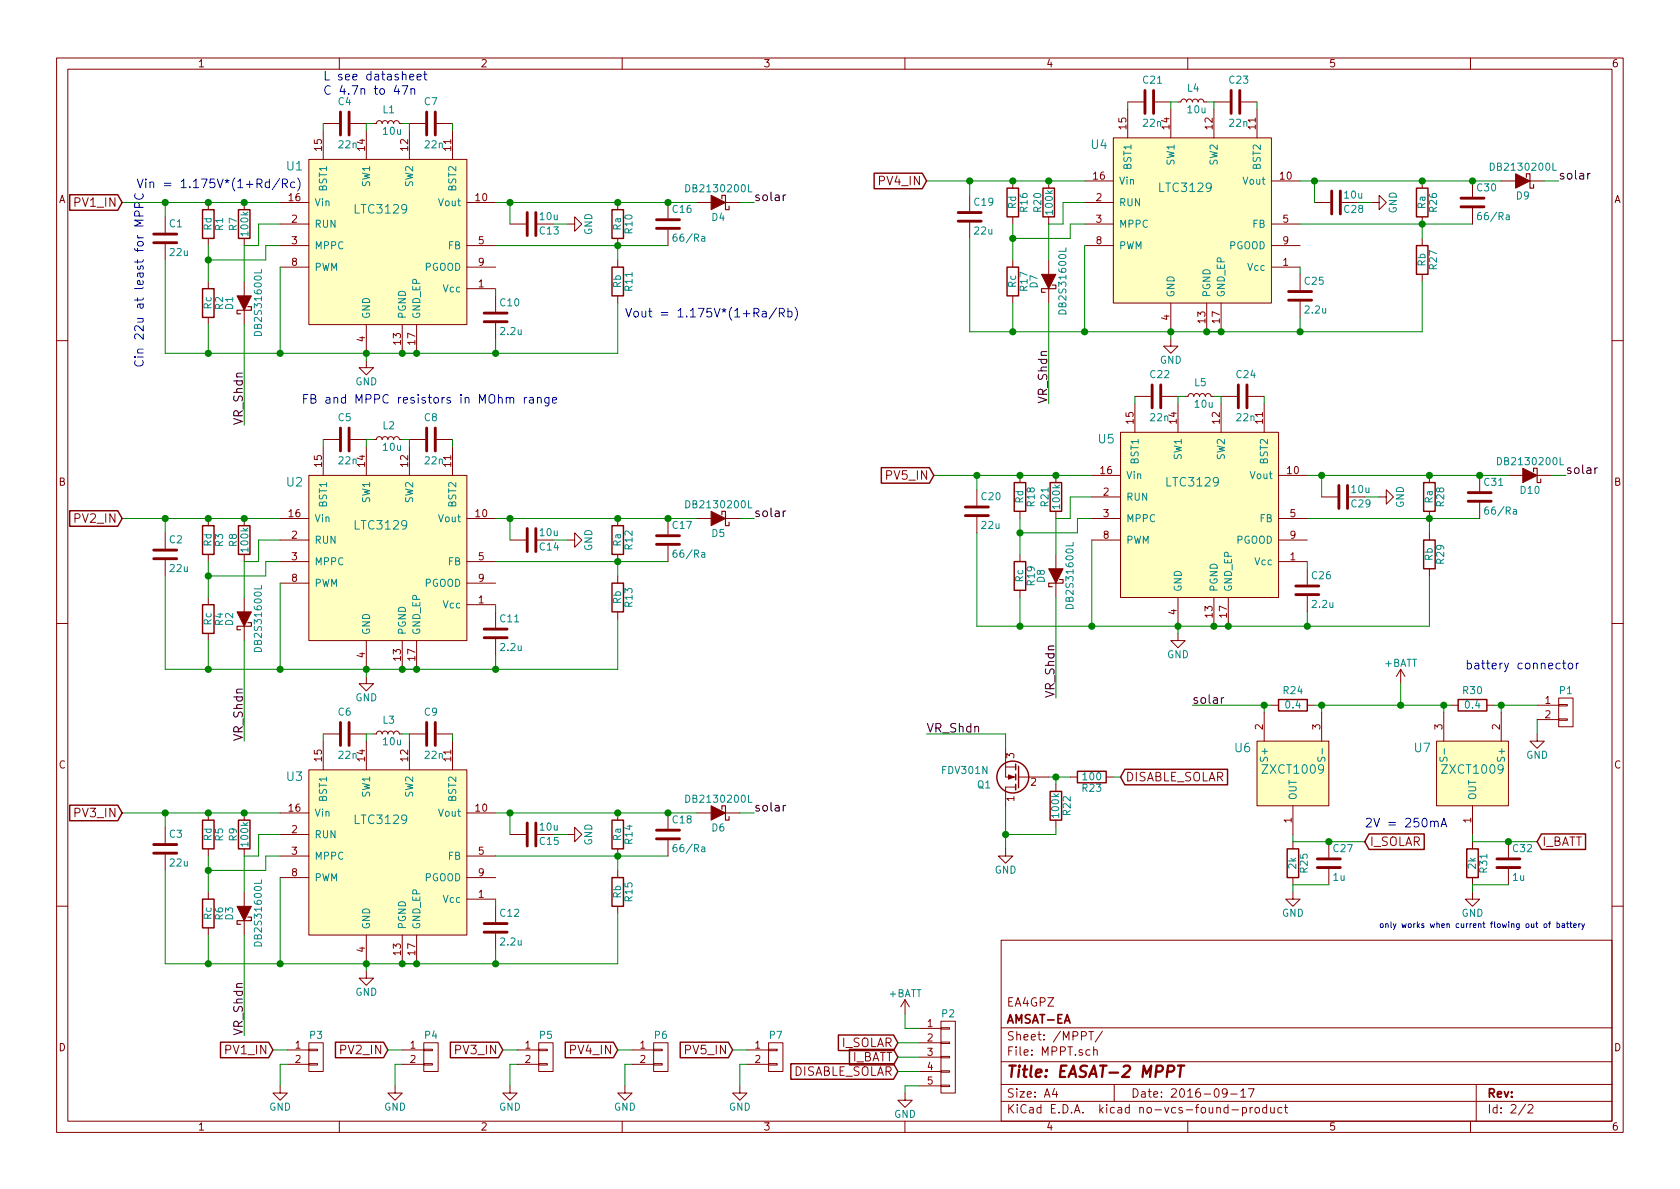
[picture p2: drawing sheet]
<svg xmlns="http://www.w3.org/2000/svg" width="297mm" height="210mm" viewBox="0 0 297 210" stroke-linecap="round" stroke-linejoin="round" font-family="sans-serif">
<g fill="none" stroke="#840000" stroke-width=".18">
<path d="M10 10.3h277v189.9h-277zM12 12.2h273v186.1h-273zM60 10.3v1.9M110 10.3v1.9M160 10.3v1.9M199.4 19.3v5.1M199.4 18h2.8M204.2 18h2.8M207 19.3v5.1M208.3 18h.5l.1-.3 .3-.2 .4 .1 .2 .4 .1-.3 .3-.2 .4 .1 .2 .4 .1-.3 .3-.2 .5 .1 .1 .4 .2-.3 .2-.2 .5 .1 .2 .4h.5M210 10.3v1.9M214.6 19.3v5.1"/>
<path d="M214.6 18h2.8M219.5 18h2.7M222.2 19.3v5.1M260 10.3v1.9M29.2 38.3v2.8M36.8 35.8v1.3M43.2 35.8v1.3M49.5 39.6h5.1M49.5 35.8h5.1M54.6 28.2h27.9v29.2h-27.9zM57.1 23.1v5.1M57.1 21.8h2.8"/>
<path d="M62 21.8h2.8M64.8 23.1v5.1M66 21.8h.5l.2-.3 .3-.2 .4 .2 .2 .3 .1-.3 .3-.2 .4 .2 .2 .3 .1-.3 .3-.2 .4 .2 .2 .3 .1-.3 .3-.2 .4 .2 .2 .3h.5M72.4 23.1v5.1M72.4 21.8h2.8M77.2 21.8h2.8M80 23.1v5.1M82.5 35.8h5.1M90.2 39.6h2.8M100.3 39.6h1.3v-1.3l1.3 1.3-1.3 1.3v-1.3M109.2 35.8v1.3M118.1 35.8v2.8"/>
<path d="M123.2 35.8h2.5M128.3 35.8h2.5M171.4 34.5v2.8M171.4 39.4v2.8M179.1 32v1.3M179.1 38.3v1.3M185.4 32v1.3M185.4 38.3v1.3M191.8 39.6h5M191.8 35.8h5M191.8 32h5M196.8 24.4h28v29.2h-28z"/>
<path d="M224.8 39.6h5.1M224.8 32h5.1M232.4 35.8h2.8M242.6 35.8h1.2v-1.3l1.3 1.3-1.3 1.3v-1.3M251.5 32v1.3M251.5 38.3v1.3M260.3 32v2.8M260.3 36.8v2.8M265.4 32h2.6M270.5 32h2.5M29.2 43.2v2.8M36.8 42.2v1.2"/>
<path d="M36.8 49.8v1.2M36.8 56.1v1.3M43.2 42.2v1.2M43.2 49.8v2.5M43.2 54.9v2.5M49.5 43.4h5.1M49.5 47.2h5.1M64.8 57.4v5.1M71.1 57.4v5.1M73.7 57.4v5.1M81.3 53.6h.1M82.5 51h5.1"/>
<path d="M82.5 43.4h5.1M82.5 47.2h5.1M87.6 52.3v2.8M87.6 57.1v2.8M109.2 42.2v1.2M109.2 46v1.2M109.2 52.3v1.3M118.1 40.6v2.8M179.1 46v1.2M179.1 52.3v1.3M185.4 46v2.5M185.4 51v2.6"/>
<path d="M191.8 43.4h5M207 59.9v1.3h1.3l-1.3 1.3-1.3-1.3h1.3M207 53.6v5.1M213.4 53.6v5.1M215.9 53.6v5.1M223.5 49.8h.1M224.8 43.4h5.1M224.8 47.2h5.1M229.9 48.5v2.8M229.9 53.3v2.8M251.5 42.2v1.2M251.5 48.5v1.3"/>
<path d="M10 60.2h2M57.1 79v5.1M57.1 77.7h2.8M62 77.7h2.8M64.8 63.7v1.3h1.2l-1.2 1.3-1.3-1.3h1.3M64.8 79v5.1M66 77.7h.5l.2-.3 .3-.2 .4 .1 .2 .4 .1-.3 .3-.2 .4 .1 .2 .4 .1-.3 .3-.2 .4 .1 .2 .4 .1-.3 .3-.2 .4 .1 .2 .4h.5M72.4 79v5.1M72.4 77.7h2.8M77.2 77.7h2.8M80 79v5.1M198.1 76.4h28v29.3h-28z"/>
<path d="M200.7 71.4v5M200.7 70.1h2.8M205.5 70.1h2.8M208.3 71.4v5M209.5 70.1h.6l.1-.3 .3-.2 .4 .1 .2 .4 .1-.3 .3-.2 .4 .1 .2 .4 .1-.3 .3-.2 .4 .1 .2 .4 .1-.3 .3-.2 .4 .1 .2 .4h.5M215.9 71.4v5M215.9 70.1h2.8M220.7 70.1h2.8M223.5 71.4v5M285 60.2h2M29.2 94.2v2.8M29.2 99.1v2.7"/>
<path d="M36.8 91.7v1.3M36.8 98v1.3M43.2 91.7v1.3M43.2 98v1.3M49.5 95.5h5.1M49.5 99.3h5.1M49.5 91.7h5.1M54.6 84.1h27.9v29.2h-27.9zM82.5 99.3h5.1M82.5 91.7h5.1M90.2 95.5h2.8M100.3 95.5h1.3v-1.3l1.3 1.3-1.3 1.3v-1.3"/>
<path d="M109.2 91.7v1.3M109.2 98v1.3M118.1 91.7v2.8M118.1 96.5v2.8M123.2 91.7h2.5M128.3 91.7h2.5M172.7 86.6v2.8M172.7 91.4v2.8M180.3 84.1v1.2M180.3 90.4v1.3M180.3 98v1.3M186.7 84.1v1.2"/>
<path d="M186.7 90.4v1.3M186.7 98v2.6M193 95.5h5.1M193 91.7h5.1M193 87.9h5.1M193 84.1h5.1M226.1 95.5h5M226.1 99.3h5M226.1 91.7h5M226.1 84.1h5M233.7 87.9h2.8M243.8 87.9h1.3v-1.3l1.3 1.3-1.3 1.2v-1.2"/>
<path d="M252.7 84.1v1.2M252.7 90.4v1.3M252.7 94.2v1.3M261.6 84.1v2.8M261.6 88.9v2.8M266.7 84.1h2.5M271.8 84.1h2.5M10 110.3h2M36.8 105.7v1.2M36.8 112v1.3M43.2 105.7v2.5M43.2 110.7v2.6"/>
<path d="M49.5 103.1h5.1M64.8 119.6v1.3h1.2l-1.2 1.3-1.3-1.3h1.3M64.8 113.3v5.1M71.1 113.3v5.1M73.7 113.3v5.1M81.3 109.5h.1M82.5 106.9h5.1M82.5 103.1h5.1M87.6 108.2v2.8M87.6 113v2.8M109.2 101.8v1.3M109.2 108.2v1.3"/>
<path d="M180.3 104.4v1.3M186.7 103.1v2.6M208.3 112v1.3h1.2l-1.2 1.2-1.3-1.2h1.3M208.3 105.7v5M214.6 105.7v5M217.2 105.7v5M224.8 101.8h.1M231.1 100.6v2.8M231.1 105.4v2.8M247.6 118.4l-.7 1.2M247.6 118.4v2.5M247.6 118.4l.8 1.2"/>
<path d="M252.7 100.6v1.2M285 110.3h2M54.6 136.1h27.9v29.2h-27.9zM57.1 131.1v5M57.1 129.8h2.8M62 129.8h2.8M64.8 131.1v5M66 129.8h.5l.2-.3 .3-.2 .4 .1 .2 .4 .1-.3 .3-.2 .4 .1 .2 .4 .1-.3 .3-.2 .4 .1 .2 .4 .1-.3 .3-.2 .4 .1 .2 .4h.5M72.4 131.1v5M72.4 129.8h2.8M77.2 129.8h2.8M80 131.1v5"/>
<path d="M177.8 135.6h1.8M177.8 132.3v5.1h1.8M179.6 139.2h-1.8v3.3M180.1 137.4h5.3M186.7 138.7v1.2M189.2 137.4h1.3M195.6 137.4h1.2M222.2 131.1h12.7v11.4h-12.7zM223.5 126v5.1M224.8 124.7h1.3M231.1 124.7h1.3M233.7 126v5.1"/>
<path d="M254 131.1h12.7v11.4h-12.7zM255.3 126v5.1M256.5 124.7h1.3M262.9 124.7h1.3M265.4 126v5.1M271.8 129.8v1.3h1.2l-1.2 1.2-1.3-1.2h1.3M271.8 124.7h3.8M271.8 127.2h3.8M275.6 127.1h1.5v.3h-1.5zM275.6 124.6h1.5v.2h-1.5zM275.6 123.4h2.5v5.1h-2.5zM29.2 146.3v2.8"/>
<path d="M29.2 151.1v2.8M36.8 143.8v1.2M36.8 150.1v1.3M36.8 157.7v1.3M43.2 143.8v1.2M43.2 150.1v1.3M43.2 157.7v2.6M49.5 147.6h5.1M49.5 151.4h5.1M49.5 155.2h5.1M49.5 143.8h5.1M82.5 159h5.1"/>
<path d="M82.5 151.4h5.1M82.5 155.2h5.1M82.5 143.8h5.1M90.2 147.6h2.8M100.3 147.6h1.3v-1.3l1.3 1.3-1.3 1.2v-1.2M109.2 143.8v1.2M109.2 150.1v1.3M109.2 153.9v1.3M118.1 143.8v2.8M118.1 148.6v2.8M123.2 143.8h2.5M128.3 143.8h2.5"/>
<path d="M177.8 150.1v1.3h1.3l-1.3 1.2-1.3-1.2h1.3M186.7 145v1.3M228.6 157.7v1.3h1.3l-1.3 1.3-1.3-1.3h1.3M228.6 142.5v5.1M228.6 148.8v1.3M228.6 155.2v1.3M234.9 148.8v2.8M234.9 153.7v2.8M260.3 157.7v1.3h1.3l-1.3 1.3-1.2-1.3h1.2M260.3 142.5v5.1M260.3 148.8v1.3M260.3 155.2v1.3"/>
<path d="M266.7 148.8v2.8M266.7 153.7v2.8M10 160.2h2M36.8 164.1v1.2M43.2 162.8v2.5M64.8 171.7v1.3h1.2l-1.2 1.2-1.3-1.2h1.3M64.8 165.3v5.1M71.1 165.3v5.1M73.7 165.3v5.1M81.3 161.5h.1M87.6 160.3v2.8M87.6 165.1v2.8"/>
<path d="M109.2 160.3v1.2M160 176.8v2.5M160 176.8l-.7 1.2M160 176.8l.8 1.2M177 166.3h108v32h-108zM285 160.2h2M49.5 192v1.3h1.3l-1.3 1.3-1.2-1.3h1.2M50.8 185.7h3.8M50.8 188.2h3.8M54.6 188.1h1.5v.2h-1.5zM54.6 185.5h1.5v.3h-1.5zM54.6 184.4h2.5v5.1h-2.5z"/>
<path d="M60 198.3v1.9M69.8 192v1.3h1.3l-1.3 1.3-1.2-1.3h1.2M71.1 185.7h3.8M71.1 188.2h3.8M74.9 188.1h1.6v.2h-1.6zM74.9 185.5h1.6v.3h-1.6zM74.9 184.4h2.6v5.1h-2.6zM90.2 192v1.3h1.2l-1.2 1.3-1.3-1.3h1.3M91.4 185.7h3.8M91.4 188.2h3.8M95.2 188.1h1.6v.2h-1.6zM95.2 185.5h1.6v.3h-1.6z"/>
<path d="M95.2 184.4h2.6v5.1h-2.6zM110 198.3v1.9M110.5 192v1.3h1.3l-1.3 1.3-1.3-1.3h1.3M111.8 185.7h3.8M111.8 188.2h3.8M115.6 188.1h1.5v.2h-1.5zM115.6 185.5h1.5v.3h-1.5zM115.6 184.4h2.5v5.1h-2.5zM130.8 192v1.3h1.3l-1.3 1.3-1.3-1.3h1.3M132.1 185.7h3.8M132.1 188.2h3.8M135.9 188.1h1.5v.2h-1.5z"/>
<path d="M135.9 185.5h1.5v.3h-1.5zM135.9 184.4h2.5v5.1h-2.5zM160 198.3v1.9M160 193.3v1.3h1.3l-1.3 1.2-1.3-1.2h1.3M162.6 181.9h3.8M162.6 184.4h3.8M162.6 186.9h3.8M162.6 189.5h3.8M162.6 192h3.8M166.4 191.9h1.5v.2h-1.5zM166.4 189.4h1.5v.2h-1.5zM166.4 186.8h1.5v.3h-1.5z"/>
<path d="M166.4 184.3h1.5v.2h-1.5zM166.4 181.7h1.5v.3h-1.5zM166.4 180.6h2.5v12.7h-2.5zM177 194.8h108M177 191.8h108M177 187.8h108M177 181.8h108M186.4 192.5l-.3 1h.9M186.8 193v1M192.5 182.4h.8M192.9 182.4v1.5M193.4 185.7l.2-.1 .4 .1v.9"/>
<path d="M193.4 185.1v1.5M194.9 182.3l-1.3 2M197 191.8v3M210 198.3v1.9M217 193.2l-.3 .3h-.3l-.3-.3v-.4l.2-.2 .4-.1 .2 .2a1.19 1.19 0 0 1-.2 1.2l-.4 .1M217.6 193.5h1.1M217.8 196.3h1.2M219.4 193l.4-.5v1.5M219.4 194h.8M219.7 195.9l.4-.1 .3 .3-.1 .6h-.6M219.7 195.8v1.5M220.7 192.5h1l-.6 1.5"/>
<path d="M221 195.8v1M221.5 195.8l-.5 .3M222 196l.2-.2 .4 .2 .1 .5-.1 .2-.4 .1-.2-.1zM224 195.9l-.5-.1-.3 .3 .1 .6 .2 .1 .5-.1M224 195.3v1.5M224.7 195.8v.9l.4 .1 .2-.1M225.3 195.8v1M226.6 195.9l-.4-.1-.3 .3 .1 .6 .2 .1 .4-.1M227.1 195.8h.6M227.3 195.3v1.3l.4 .2M260 198.3v1.9M261 191.8v6.5"/>
<path d="M269.7 195.2l-1.2 2M270.2 195.5l.2-.2h.4l.2 .5-.9 1h.9"/>
</g>
<path d="M206.4 189.5h.8a.56 .56 0 0 0 .4-.5 .56 .56 0 0 0-.3-.6h-.8l-.2 2M208.3 188.4h1.1M208.8 188.4l-.2 2" fill="none" stroke="#840000" stroke-width=".41"/>
<g fill="#ffffc2" stroke="#ffffc2" stroke-width=".18">
<path d="M54.6 28.2h27.9v29.2h-27.9z"/>
<path d="M222.2 131.1h12.7v11.4h-12.7z"/>
<path d="M254 131.1h12.7v11.4h-12.7z"/>
<path d="M54.6 84.1h27.9v29.2h-27.9z"/>
<path d="M196.8 24.4h28v29.2h-28z"/>
<path d="M198.1 76.4h28v29.3h-28z"/>
<path d="M54.6 136.1h27.9v29.2h-27.9z"/>
</g>
<g fill="none" stroke="#008400" stroke-width=".18">
<path d="M199.4 18v1.3M208.3 18h-1.3v1.3M213.4 18h1.2v1.3M222.2 18v1.3M21.6 35.8h27.9M29.2 35.8v2.5M49.5 39.6h-3.8v3.8h-2.5v6.4M57.1 21.8v1.3M66 21.8h-1.2v1.3M71.1 21.8h1.3v1.3M80 21.8v1.3M87.6 35.8h35.6"/>
<path d="M90.2 35.8v3.8M97.8 39.6h2.5M130.8 35.8h2.5M163.8 32h28M171.4 32v2.5M179.1 39.6v6.4M191.8 35.8h-3.8v3.8h-2.6v6.4M191.8 39.6h-2.6v2.6h-10.1M229.9 39.6h30.4M229.9 32h35.5M232.4 32v3.8M240 35.8h2.6"/>
<path d="M251.5 39.6v2.6M273 32h2.6M29.2 46v16.5h80v-8.9M36.8 43.4v6.4M36.8 57.4v5.1M43.2 57.4v17.8M49.5 43.4h-2.5v2.6h-10.2M49.5 47.2v15.3M87.6 51v1.3M87.6 59.9v2.6M87.6 43.4h30.5M109.2 43.4v2.6"/>
<path d="M171.4 42.2v16.5h80.1v-8.9M179.1 53.6v5.1M185.4 53.6v17.8M191.8 43.4v15.3M207 58.7v1.2M229.9 47.2v1.3M229.9 56.1v2.6M57.1 77.7v1.3M64.8 62.5v1.2M66 77.7h-1.2v1.3M71.1 77.7h1.3v1.3M80 77.7v1.3"/>
<path d="M200.7 70.1v1.3M209.5 70.1h-1.2v1.3M214.6 70.1h1.3v1.3M223.5 70.1v1.3M21.6 91.7h27.9M29.2 91.7v2.5M36.8 99.3v6.4M49.5 95.5h-3.8v3.8h-2.5v6.4M49.5 99.3h-2.5v2.5h-10.2M87.6 99.3h30.5M87.6 91.7h35.6M90.2 91.7v3.8"/>
<path d="M97.8 95.5h2.5M109.2 99.3v2.5M130.8 91.7h2.5M165.1 84.1h27.9M172.7 94.2v16.5h80v-8.9M172.7 84.1v2.5M180.3 91.7v6.3M193 87.9h-3.8v3.8h-2.5v6.3M193 91.7h-2.5v2.5h-10.2M193 95.5v15.2M231.1 91.7h30.5M231.1 99.3v1.3"/>
<path d="M231.1 84.1h35.6M233.7 84.1v3.8M241.3 87.9h2.5M252.7 91.7v2.5M274.3 84.1h2.6M29.2 101.8v16.6h80v-8.9M36.8 113.3v5.1M43.2 113.3v17.8M49.5 103.1v15.3M64.8 118.4v1.2M87.6 106.9v1.3M87.6 115.8v2.6"/>
<path d="M180.3 105.7v5M186.7 105.7v17.7M208.3 110.7v1.3M231.1 108.2v2.5M57.1 129.8v1.3M66 129.8h-1.2v1.3M71.1 129.8h1.3v1.3M80 129.8v1.3M163.8 129.8h14v2.5M185.4 137.4h3.8M186.7 137.4v1.3M196.8 137.4h1.3"/>
<path d="M210.8 124.7h14M223.5 124.7v1.3M232.4 124.7h24.1M233.7 124.7v1.3M247.6 120.9v3.8M255.3 124.7v1.3M264.2 124.7h7.6M265.4 124.7v1.3M271.8 127.2v2.6M21.6 143.8h27.9M29.2 153.9v16.5h80v-8.9M29.2 143.8v2.5"/>
<path d="M36.8 151.4v6.3M49.5 155.2v15.2M49.5 147.6h-3.8v3.8h-2.5v6.3M49.5 151.4h-2.5v2.5h-10.2M87.6 159v1.3M87.6 151.4h30.5M87.6 143.8h35.6M90.2 143.8v3.8M97.8 147.6h2.5M109.2 151.4v2.5M130.8 143.8h2.5M177.8 142.5v7.6"/>
<path d="M186.7 146.3v1.3h-8.9M228.6 147.6v1.2h12.7M234.9 156.5h-6.3v1.2M260.3 147.6v1.2h11.5M266.7 156.5h-6.4v1.2M36.8 165.3v5.1M43.2 165.3v17.8M64.8 170.4v1.3M87.6 167.9v2.5M160 179.3v2.6h2.6M48.3 185.7h2.5M50.8 188.2h-1.3v3.8"/>
<path d="M68.6 185.7h2.5M71.1 188.2h-1.3v3.8M88.9 185.7h2.5M91.4 188.2h-1.2v3.8M109.2 185.7h2.6M111.8 188.2h-1.3v3.8M129.5 185.7h2.6M132.1 188.2h-1.3v3.8M158.7 189.5h3.9M158.7 184.4h3.9M158.7 186.9h3.9M162.6 192h-2.6v1.3"/>
</g>
<g fill="none" stroke="#840000" stroke-width=".51">
<path d="M60.2 19.8v4.1M61.7 19.8v4.1M75.4 19.8v4.1M77 19.8v4.1M202.4 16v4.1M204 16v4.1M217.7 16v4.1M219.2 16v4.1M93.2 37.6v4.1M94.7 37.6v4.1M116.1 38.9h4M169.4 39.1h4.1"/>
<path d="M169.4 37.6h4.1M235.5 33.8v4M237 33.8v4M258.3 36.6h4.1M258.3 35h4.1M27.2 42.9h4M27.2 41.4h4M85.6 56.9h4.1M85.6 55.4h4.1M116.1 40.4h4M227.8 53.1h4.1M227.8 51.6h4.1"/>
<path d="M60.2 75.7v4.1M61.7 75.7v4.1M75.4 75.7v4.1M77 75.7v4.1M203.7 68.1v4M205.2 68.1v4M218.9 68.1v4M220.5 68.1v4M27.2 98.8h4M27.2 97.3h4M93.2 93.5v4M94.7 93.5v4"/>
<path d="M116.1 96.3h4M116.1 94.7h4M170.7 91.2h4.1M170.7 89.7h4.1M236.7 85.8v4.1M238.3 85.8v4.1M259.6 88.6h4.1M259.6 87.1h4.1M85.6 112.8h4.1M85.6 111.2h4.1M229.1 105.2h4.1M229.1 103.6h4.1"/>
<path d="M60.2 127.8v4M61.7 127.8v4M75.4 127.8v4M77 127.8v4M27.2 150.9h4M27.2 149.3h4M93.2 145.5v4.1M94.7 145.5v4.1M116.1 148.3h4M116.1 146.8h4M232.9 153.4h4.1M232.9 151.9h4.1"/>
<path d="M264.7 153.4h4M264.7 151.9h4M85.6 164.8h4.1M85.6 163.3h4.1"/>
</g>
<g fill="#008400" stroke="#008400" stroke-width=".25">
<circle cx="71.1" cy="62.5" r=".51"/>
<circle cx="90.2" cy="35.8" r=".51"/>
<circle cx="87.6" cy="62.5" r=".51"/>
<circle cx="109.2" cy="35.8" r=".51"/>
<circle cx="109.2" cy="43.4" r=".51"/>
<circle cx="118.1" cy="35.8" r=".51"/>
<circle cx="29.2" cy="35.8" r=".51"/>
<circle cx="64.8" cy="62.5" r=".51"/>
<circle cx="36.8" cy="35.8" r=".51"/>
<circle cx="36.8" cy="62.5" r=".51"/>
<circle cx="49.5" cy="62.5" r=".51"/>
<circle cx="36.8" cy="46" r=".51"/>
<circle cx="43.2" cy="35.8" r=".51"/>
<circle cx="73.7" cy="62.5" r=".51"/>
<circle cx="265.4" cy="124.7" r=".51"/>
<circle cx="255.3" cy="124.7" r=".51"/>
<circle cx="247.7" cy="124.7" r=".51"/>
<circle cx="223.5" cy="124.7" r=".51"/>
<circle cx="233.7" cy="124.7" r=".51"/>
<circle cx="235" cy="148.8" r=".51"/>
<circle cx="266.7" cy="148.8" r=".51"/>
<circle cx="177.8" cy="147.6" r=".51"/>
<circle cx="186.7" cy="137.4" r=".51"/>
<circle cx="71.1" cy="118.4" r=".51"/>
<circle cx="90.2" cy="91.7" r=".51"/>
<circle cx="87.6" cy="118.4" r=".51"/>
<circle cx="109.2" cy="91.7" r=".51"/>
<circle cx="109.2" cy="99.3" r=".51"/>
<circle cx="118.1" cy="91.7" r=".51"/>
<circle cx="29.2" cy="91.7" r=".51"/>
<circle cx="64.8" cy="118.4" r=".51"/>
<circle cx="36.8" cy="91.7" r=".51"/>
<circle cx="36.8" cy="118.4" r=".51"/>
<circle cx="49.5" cy="118.4" r=".51"/>
<circle cx="36.8" cy="101.8" r=".51"/>
<circle cx="43.2" cy="91.7" r=".51"/>
<circle cx="73.7" cy="118.4" r=".51"/>
<circle cx="213.4" cy="58.7" r=".51"/>
<circle cx="232.4" cy="32" r=".51"/>
<circle cx="229.9" cy="58.7" r=".51"/>
<circle cx="251.5" cy="32" r=".51"/>
<circle cx="251.5" cy="39.6" r=".51"/>
<circle cx="260.3" cy="32" r=".51"/>
<circle cx="171.5" cy="32" r=".51"/>
<circle cx="207" cy="58.7" r=".51"/>
<circle cx="179.1" cy="32" r=".51"/>
<circle cx="179.1" cy="58.7" r=".51"/>
<circle cx="191.8" cy="58.7" r=".51"/>
<circle cx="179.1" cy="42.2" r=".51"/>
<circle cx="185.4" cy="32" r=".51"/>
<circle cx="215.9" cy="58.7" r=".51"/>
<circle cx="214.6" cy="110.7" r=".51"/>
<circle cx="233.7" cy="84.1" r=".51"/>
<circle cx="231.1" cy="110.7" r=".51"/>
<circle cx="252.7" cy="84.1" r=".51"/>
<circle cx="252.7" cy="91.7" r=".51"/>
<circle cx="261.6" cy="84.1" r=".51"/>
<circle cx="172.7" cy="84.1" r=".51"/>
<circle cx="208.3" cy="110.7" r=".51"/>
<circle cx="180.3" cy="84.1" r=".51"/>
<circle cx="180.3" cy="110.7" r=".51"/>
<circle cx="193" cy="110.7" r=".51"/>
<circle cx="180.3" cy="94.2" r=".51"/>
<circle cx="186.7" cy="84.1" r=".51"/>
<circle cx="217.2" cy="110.7" r=".51"/>
<circle cx="71.1" cy="170.4" r=".51"/>
<circle cx="90.2" cy="143.8" r=".51"/>
<circle cx="87.6" cy="170.4" r=".51"/>
<circle cx="109.2" cy="143.8" r=".51"/>
<circle cx="109.2" cy="151.4" r=".51"/>
<circle cx="118.1" cy="143.8" r=".51"/>
<circle cx="29.2" cy="143.8" r=".51"/>
<circle cx="64.8" cy="170.4" r=".51"/>
<circle cx="36.8" cy="143.8" r=".51"/>
<circle cx="36.8" cy="170.4" r=".51"/>
<circle cx="49.5" cy="170.4" r=".51"/>
<circle cx="36.8" cy="153.9" r=".51"/>
<circle cx="43.2" cy="143.8" r=".51"/>
<circle cx="73.7" cy="170.4" r=".51"/>
</g>
<g fill="none" stroke="#840000" stroke-width=".25">
<path d="M12.3 34.4h8.5l.8 1.4-.8 1.4h-8.5zM35.8 37.1h2v5.1h-2zM42.2 37.1h2v5.1h-2zM108.2 37.1h2v5.1h-2zM154.6 30.6h8.5l.7 1.4-.7 1.4h-8.5zM178.1 33.3h2v5h-2zM184.4 33.3h2v5h-2zM250.4 33.3h2.1v5h-2.1zM35.8 51h2v5.1h-2zM108.2 47.2h2v5.1h-2zM178.1 47.2h2v5.1h-2zM250.4 43.4h2.1v5.1h-2.1z"/>
<path d="M12.3 90.3h8.5l.8 1.4-.8 1.4h-8.5zM35.8 93h2v5h-2zM42.2 93h2v5h-2zM108.2 93h2v5h-2zM155.8 82.7h8.5l.8 1.4-.8 1.3h-8.5zM179.3 85.3h2.1v5.1h-2.1zM179.3 99.3h2.1v5.1h-2.1zM185.7 85.3h2v5.1h-2zM251.7 85.3h2v5.1h-2zM251.7 95.5h2v5.1h-2zM35.8 106.9h2v5.1h-2zM108.2 103.1h2v5.1h-2z"/>
<path d="M179.6 135.1v1M179.6 136.9v1M179.6 138.7v1M180.1 135.5v3.8M185.7 139.9h2v5.1h-2zM190.5 136.4h5.1v2h-5.1zM198.9 136h18.1v2.8h-18.1l-.8-1.4zM226.1 123.7h5v2h-5zM257.8 123.7h5.1v2h-5.1zM12.3 142.4h8.5l.8 1.4-.8 1.3h-8.5zM35.8 145h2v5.1h-2zM35.8 159h2v5.1h-2z"/>
<path d="M42.2 145h2v5.1h-2zM108.2 145h2v5.1h-2zM108.2 155.2h2v5.1h-2zM227.6 150.1h2v5.1h-2zM242.1 147.5h9.7v2.7h-9.7l-.8-1.4zM259.3 150.1h2.1v5.1h-2.1zM272.5 147.5h7.8v2.7h-7.8l-.7-1.4zM39 184.3h8.5l.8 1.4-.8 1.3h-8.5zM59.3 184.3h8.5l.8 1.4-.8 1.3h-8.5zM79.6 184.3h8.5l.8 1.4-.8 1.3h-8.5zM99.9 184.3h8.6l.7 1.4-.7 1.3h-8.6zM120.3 184.3h8.5l.7 1.4-.7 1.3h-8.5z"/>
<path d="M139.8 188.1h18.2l.7 1.4-.7 1.3h-18.2zM148.2 183h9.8l.7 1.4-.7 1.4h-9.8zM150.2 185.6h7.8l.7 1.3-.7 1.4h-7.8z"/>
<circle cx="179.1" cy="137.4" r="2.82"/>
</g>
<g fill="none" stroke="#0000c2" stroke-width=".18">
<path d="M70.1 15.1l-.4 1.1h1M71.1 15.2h1l-.6 1.5M72.4 13.6l.8-.1-.1-.3-.4-.1-.3 .3 .1 .7h.6M72.7 15.8v-.1a.36 .36 0 0 1 .6 .2v.8M72.7 15.7v1M73.7 13.6l.8-.1-.1-.3-.4-.1-.3 .3 .1 .7h.6M74.9 13.1h.6M75.1 12.6v1.3l.4 .2M24 34.3a.62 .62 0 0 0-.1 .7 .62 .62 0 0 0 .8 .2 .58 .58 0 0 0 .5-.3 .58 .58 0 0 0 0-.6M24.6 38.2l-.1-.7-.2-.2-.3 .1-.2 .2v.6h1.5M24.6 36.7l-.1-.8-.2-.1-.3 .1-.2 .2v.6h1.5M25.3 38.9h-1.5l1.1 .5-1.1 .5h1.5"/>
<path d="M47.6 32.3a.48 .48 0 0 0-.6 0v.7a.48 .48 0 0 0 .6 .1M47.6 31.7v1.5M49.4 31.6l-1.3 1.9M49.9 32.5l.8-.1 .1-.2-.1-.4-.2-.1h-.6v1.5M50.3 32.5l.5 .7M52.1 32.3a.48 .48 0 0 0-.6 0v.7a.48 .48 0 0 0 .6 .1M52.6 31.5a1.75 1.75 0 0 1 0 2.3M134.8 55.1h.6l.1 1M135.5 55.4l-.5 .1a.3 .3 0 0 0-.3 .3 .3 .3 0 0 0 .3 .3l.5-.1M137.3 54.5l-1.3 1.9M137.8 55.3h.7l.2-.3-.1-.3-.2-.2h-.6v1.6M138.2 55.3l.5 .8"/>
<path d="M139.3 55.1a.48 .48 0 0 1 .7 .1v.7a.48 .48 0 0 1-.7 .1M139.3 54.5v1.6M140.6 54.3a1.75 1.75 0 0 1 0 2.3M92.7 70.3v1M93.1 70.3l-.2 .1-.2 .2M93.6 70.4h.6l.1 .9M94.3 70.6l-.5 .1a.3 .3 0 0 0-.2 .3 .3 .3 0 0 0 .2 .3l.5-.1M95 70.4h.1a.36 .36 0 0 1 .6 .1v.8M95 70.3v1M97.1 70.3v1.2l-.3 .3-.4-.1M97.1 70.4a.48 .48 0 0 0-.7 0v.7a.48 .48 0 0 0 .7 .1M97.7 70.8l.7-.2-.1-.2-.4-.1-.2 .2 .1 .7h.5"/>
<path d="M276.3 117.3h.6M276.5 116.8v1.3l.4 .2M277.3 117.4l.3-.1 .4 .1 .1 .6-.2 .2-.3 .1-.3-.2zM278.7 117.3v1M279.1 117.3h-.2l-.2 .3M253.6 145.4a.35 .35 0 0 1 .3-.2 .35 .35 0 0 1 .4 .2v.8M254.8 146.2l.5-1.5 .5 1.5M254.9 145.8h.8M273 163.4h.5l-.1 .6h-.4zM273.8 163.3h.4M274.2 163l-.3 .2v.8M275.3 163.4l.3-.1 .2 .2-.1 .5h-.4"/>
<path d="M275.3 163v1M276.2 163.4h.4v.6M276.6 163.6h-.3l-.2 .2 .2 .2h.3M277 163.3h.3M277.1 163v.9l.2 .1M277.5 163.3h.4M277.7 163v.9l.2 .1M278.2 163.7l.5-.1v-.2l-.3-.1-.2 .2 .1 .5h.4M279.1 163.3v.7M279.4 163.3l-.3 .2M279.7 163.3l.2 .7M280.2 163.3l-.5 1.1"/>
</g>
<g fill="#840000" stroke="#840000" stroke-width=".18">
<path d="M178.3 137l1 .4-1 .4z"/>
<path d="M41.9 52.3h2.5l-1.2 2.6z"/>
<path d="M125.7 34.5l2.6 1.3-2.6 1.3z"/>
<path d="M41.9 108.2h2.5l-1.2 2.5z"/>
<path d="M125.7 90.4l2.6 1.3-2.6 1.3z"/>
<path d="M184.1 48.5h2.6l-1.3 2.5z"/>
<path d="M268 30.7l2.5 1.3-2.5 1.3z"/>
<path d="M185.4 100.6h2.6l-1.3 2.5z"/>
<path d="M269.2 82.8l2.6 1.3-2.6 1.2z"/>
<path d="M41.9 160.3h2.5l-1.2 2.5z"/>
<path d="M125.7 142.5l2.6 1.3-2.6 1.2z"/>
</g>
<path d="M127.6 35.2v-.7h.7v2.6h.6v-.7M269.9 31.4v-.7h.6v2.6h.6v-.7M43.8 54.2h.6v.7h-2.5v.6h.6M186.1 50.4h.6v.6h-2.6v.7h.7M127.6 91.1v-.7h.7v2.6h.6v-.7M271.1 83.4v-.6h.7v2.5h.6v-.6M43.8 110.1h.6v.6h-2.5v.7h.6M187.3 102.5h.7v.6h-2.6v.7h.7M127.6 143.1v-.6h.7v2.5h.6v-.6M43.8 162.2h.6v.6h-2.5v.6h.6" fill="none" stroke="#840000" stroke-width=".2"/>
<g fill="none" stroke="#008484" stroke-width=".18">
<path d="M121.3 32.7a.64 .64 0 0 1 .7 .6 .64 .64 0 0 1-.7 .6zM132.3 32.7v1.2h.6M263.5 28.8a.64 .64 0 0 1 .7 .7 .64 .64 0 0 1-.7 .6zM274.6 28.8v1.3h.6M46.2 47.6v.7h-1.2M188.5 43.8v.6h-1.3M121.3 88.5a.64 .64 0 0 1 .7 .7 .64 .64 0 0 1-.7 .6zM132.3 88.5v1.3h.6M189.7 95.9v.6h-1.2M264.8 80.9a.64 .64 0 0 1 .7 .7 .64 .64 0 0 1-.7 .6zM275.8 80.9v1.3h.7M46.2 103.5v.6h-1.2"/>
<path d="M233 133.9v.5l.2 .2 .3-.1 .3-.5h.3l.2 .1-.1 .5M233.8 132.4v.9M254.6 133.9l.1 .7h.4l.2-.6 .3-.1 .3 .2-.1 .5M255.4 132.4v.9M46.2 155.6v.6h-1.2M121.3 140.6a.64 .64 0 0 1 .7 .6 .64 .64 0 0 1-.7 .7zM132.3 140.6v1.3h.6"/>
</g>
<path d="M138.9 34.5h-.3l-.1 .3M281.2 30.7h-.3l-.2 .3M138.9 90.3l-.3 .1-.1 .2M282.4 82.7l-.3 .1-.1 .2M216.4 123.4h-.3l-.1 .3M138.9 142.4l-.3 .1-.1 .2" fill="none" stroke="#000" stroke-width=".18"/>
<text font-size="2.8" fill="#840000" x="178" y="190.5">Title: EASAT-2 MPPT</text>
<g font-size="2.1" fill="#0000c2">
<text x="57.1" y="16.8">C 4.7n to 47n</text>
<text x="57.1" y="14.2">L see datasheet</text>
<text x="24.1" y="33.3">Vin = 1.175V*(1+Rd/Rc)</text>
<text x="110.5" y="56.1">Vout = 1.175V*(1+Ra/Rb)</text>
<text x="25.4" y="65" transform="rotate(-90 25.4 65)">Cin 22u at least for MPPC</text>
<text x="53.3" y="71.4">FB and MPPC resistors in MOhm range</text>
<text x="259.1" y="118.4">battery connector</text>
<text x="241.3" y="146.3">2V = 250mA</text>
</g>
<g font-size="2.1" fill="#008484">
<text x="193" y="26.3">U4</text>
<text x="50.7" y="30.1">U1</text>
<text x="205.1" y="34">LTC3129</text>
<text x="62.9" y="37.8">LTC3129</text>
<text x="194.2" y="78.4">U5</text>
<text x="50.7" y="86">U2</text>
<text x="206.4" y="86">LTC3129</text>
<text x="62.9" y="93.6">LTC3129</text>
<text x="218.4" y="133">U6</text>
<text x="223.5" y="136.8">ZXCT1009</text>
<text x="250.1" y="133">U7</text>
<text x="255.2" y="136.8">ZXCT1009</text>
<text x="50.7" y="138.1">U3</text>
<text x="62.9" y="145.7">LTC3129</text>
</g>
<g font-size="2.1">
<text x="133.3" y="35.6">solar</text>
<text x="275.6" y="31.7">solar</text>
<text x="185.2" y="71.4" transform="rotate(-90 185.2 71.4)">VR_Shdn</text>
<text x="42.9" y="75.2" transform="rotate(-90 42.9 75.2)">VR_Shdn</text>
<text x="276.9" y="83.8">solar</text>
<text x="133.3" y="91.4">solar</text>
<text x="186.4" y="123.4" transform="rotate(-90 186.4 123.4)">VR_Shdn</text>
<text x="210.8" y="124.5">solar</text>
<text x="42.9" y="131.1" transform="rotate(-90 42.9 131.1)">VR_Shdn</text>
<text x="163.8" y="129.5">VR_Shdn</text>
<text x="133.3" y="143.5">solar</text>
<text x="42.9" y="183.1" transform="rotate(-90 42.9 183.1)">VR_Shdn</text>
</g>
<g font-size="2.1" fill="#840000">
<text x="155.6" y="32.8">PV4_IN</text>
<text x="13.4" y="36.6">PV1_IN</text>
<text x="156.9" y="84.8">PV5_IN</text>
<text x="13.4" y="92.5">PV2_IN</text>
<text x="199" y="138.2">DISABLE_SOLAR</text>
<text x="13.4" y="144.5">PV3_IN</text>
<text x="242.2" y="149.6">I_SOLAR</text>
<text x="272.7" y="149.6">I_BATT</text>
<text x="178" y="178">EA4GPZ</text>
<text x="148.6" y="185.2">I_SOLAR</text>
<text x="178" y="184">Sheet: /MPPT/</text>
<text x="178" y="181">AMSAT-EA</text>
<text x="40" y="186.4">PV1_IN</text>
<text x="60.4" y="186.4">PV2_IN</text>
<text x="80.7" y="186.4">PV3_IN</text>
<text x="101" y="186.4">PV4_IN</text>
<text x="121.3" y="186.4">PV5_IN</text>
<text x="139.9" y="190.2">DISABLE_SOLAR</text>
<text x="150.4" y="187.7">I_BATT</text>
<text x="178" y="186.7">File: MPPT.sch</text>
<text x="178" y="196.9">KiCad E.D.A. kicad no-vcs-found-product</text>
<text x="178" y="194.1">Size: A4</text>
<text x="200" y="194.1">Date: 2016-09-17</text>
<text x="263" y="194.1">Rev:</text>
<text x="263" y="196.9">Id: 2/2</text>
</g>
<g font-size="1.8" fill="#840000">
<text x="35" y="11.9">1</text>
<text x="85" y="11.9">2</text>
<text x="135" y="11.9">3</text>
<text x="185" y="11.9">4</text>
<text x="235" y="11.9">5</text>
<text x="285" y="11.9">6</text>
<text x="199.1" y="22.8" transform="rotate(-90 199.1 22.8)">15</text>
<text x="206.8" y="22.8" transform="rotate(-90 206.8 22.8)">14</text>
<text x="214.4" y="22.8" transform="rotate(-90 214.4 22.8)">12</text>
<text x="222" y="22.8" transform="rotate(-90 222 22.8)">11</text>
<text x="56.9" y="26.6" transform="rotate(-90 56.9 26.6)">15</text>
<text x="64.5" y="26.6" transform="rotate(-90 64.5 26.6)">14</text>
<text x="72.1" y="26.6" transform="rotate(-90 72.1 26.6)">12</text>
<text x="79.8" y="26.6" transform="rotate(-90 79.8 26.6)">11</text>
<text x="10.4" y="35.9">A</text>
<text x="51.1" y="35.6">16</text>
<text x="84.1" y="35.6">10</text>
<text x="193.3" y="31.7">16</text>
<text x="193.8" y="35.6">2</text>
<text x="226.4" y="31.7">10</text>
<text x="285.4" y="35.9">A</text>
<text x="51.6" y="39.4">2</text>
<text x="193.8" y="39.4">3</text>
<text x="226.8" y="39.4">5</text>
<text x="51.6" y="43.2">3</text>
<text x="51.6" y="47">8</text>
<text x="84.6" y="43.2">5</text>
<text x="84.6" y="47">9</text>
<text x="193.8" y="43.2">8</text>
<text x="226.8" y="47">1</text>
<text x="226.8" y="43.2">9</text>
<text x="84.6" y="50.8">1</text>
<text x="206.8" y="56.6" transform="rotate(-90 206.8 56.6)">4</text>
<text x="213.1" y="57.1" transform="rotate(-90 213.1 57.1)">13</text>
<text x="215.6" y="57.1" transform="rotate(-90 215.6 57.1)">17</text>
<text x="64.5" y="60.4" transform="rotate(-90 64.5 60.4)">4</text>
<text x="70.9" y="60.9" transform="rotate(-90 70.9 60.9)">13</text>
<text x="73.4" y="60.9" transform="rotate(-90 73.4 60.9)">17</text>
<text x="200.4" y="74.9" transform="rotate(-90 200.4 74.9)">15</text>
<text x="208" y="74.9" transform="rotate(-90 208 74.9)">14</text>
<text x="215.6" y="74.9" transform="rotate(-90 215.6 74.9)">12</text>
<text x="223.3" y="74.9" transform="rotate(-90 223.3 74.9)">11</text>
<text x="56.9" y="82.5" transform="rotate(-90 56.9 82.5)">15</text>
<text x="64.5" y="82.5" transform="rotate(-90 64.5 82.5)">14</text>
<text x="72.1" y="82.5" transform="rotate(-90 72.1 82.5)">12</text>
<text x="79.8" y="82.5" transform="rotate(-90 79.8 82.5)">11</text>
<text x="194.6" y="83.8">16</text>
<text x="227.6" y="83.8">10</text>
<text x="10.4" y="85.9">B</text>
<text x="195.1" y="87.6">2</text>
<text x="285.4" y="85.9">B</text>
<text x="51.1" y="91.4">16</text>
<text x="51.6" y="95.2">2</text>
<text x="84.1" y="91.4">10</text>
<text x="195.1" y="91.4">3</text>
<text x="195.1" y="95.2">8</text>
<text x="228.1" y="91.4">5</text>
<text x="228.1" y="95.2">9</text>
<text x="51.6" y="99.1">3</text>
<text x="84.6" y="99.1">5</text>
<text x="228.1" y="99.1">1</text>
<text x="51.6" y="102.9">8</text>
<text x="84.6" y="106.7">1</text>
<text x="84.6" y="102.9">9</text>
<text x="208" y="108.7" transform="rotate(-90 208 108.7)">4</text>
<text x="214.4" y="109.2" transform="rotate(-90 214.4 109.2)">13</text>
<text x="216.9" y="109.2" transform="rotate(-90 216.9 109.2)">17</text>
<text x="64.5" y="116.3" transform="rotate(-90 64.5 116.3)">4</text>
<text x="70.9" y="116.8" transform="rotate(-90 70.9 116.8)">13</text>
<text x="73.4" y="116.8" transform="rotate(-90 73.4 116.8)">17</text>
<text x="273.2" y="124.5">1</text>
<text x="223.3" y="129" transform="rotate(-90 223.3 129)">2</text>
<text x="233.4" y="129" transform="rotate(-90 233.4 129)">3</text>
<text x="255" y="129" transform="rotate(-90 255 129)">3</text>
<text x="265.2" y="129" transform="rotate(-90 265.2 129)">2</text>
<text x="273.2" y="127">2</text>
<text x="10.4" y="135.9">C</text>
<text x="56.9" y="134.6" transform="rotate(-90 56.9 134.6)">15</text>
<text x="64.5" y="134.6" transform="rotate(-90 64.5 134.6)">14</text>
<text x="72.1" y="134.6" transform="rotate(-90 72.1 134.6)">12</text>
<text x="79.8" y="134.6" transform="rotate(-90 79.8 134.6)">11</text>
<text x="179.3" y="134.1" transform="rotate(-90 179.3 134.1)">3</text>
<text x="285.4" y="135.9">C</text>
<text x="51.1" y="143.5">16</text>
<text x="84.1" y="143.5">10</text>
<text x="179.3" y="141.7" transform="rotate(-90 179.3 141.7)">1</text>
<text x="182.3" y="138.9">2</text>
<text x="51.6" y="147.3">2</text>
<text x="228.3" y="145.5" transform="rotate(-90 228.3 145.5)">1</text>
<text x="260.1" y="145.5" transform="rotate(-90 260.1 145.5)">1</text>
<text x="51.6" y="151.1">3</text>
<text x="51.6" y="154.9">8</text>
<text x="84.6" y="151.1">5</text>
<text x="84.6" y="154.9">9</text>
<text x="84.6" y="158.7">1</text>
<text x="64.5" y="168.4" transform="rotate(-90 64.5 168.4)">4</text>
<text x="70.9" y="168.9" transform="rotate(-90 70.9 168.9)">13</text>
<text x="73.4" y="168.9" transform="rotate(-90 73.4 168.9)">17</text>
<text x="10.4" y="185.9">D</text>
<text x="52.2" y="185.4">1</text>
<text x="72.5" y="185.4">1</text>
<text x="92.9" y="185.4">1</text>
<text x="113.2" y="185.4">1</text>
<text x="133.5" y="185.4">1</text>
<text x="164" y="181.6">1</text>
<text x="164" y="184.1">2</text>
<text x="285.4" y="185.9">D</text>
<text x="52.2" y="188">2</text>
<text x="72.5" y="188">2</text>
<text x="92.9" y="188">2</text>
<text x="113.2" y="188">2</text>
<text x="133.5" y="188">2</text>
<text x="164" y="186.7">3</text>
<text x="164" y="189.2">4</text>
<text x="164" y="191.8">5</text>
<text x="35" y="199.9">1</text>
<text x="85" y="199.9">2</text>
<text x="135" y="199.9">3</text>
<text x="185" y="199.9">4</text>
<text x="235" y="199.9">5</text>
<text x="285" y="199.9">6</text>
</g>
<g font-size="1.8" fill="#008484">
<text x="202.2" y="14.8">C21</text>
<text x="210" y="16.2">L4</text>
<text x="217.4" y="14.8">C23</text>
<text x="59.8" y="18.6">C4</text>
<text x="67.7" y="20">L1</text>
<text x="67.8" y="23.8">10u</text>
<text x="75.1" y="18.6">C7</text>
<text x="202.2" y="22.4">22n</text>
<text x="210" y="20">10u</text>
<text x="217.4" y="22.4">22n</text>
<text x="59.9" y="26.2">22n</text>
<text x="75.2" y="26.2">22n</text>
<text x="200" y="29.9" transform="rotate(-90 200 29.9)">BST1</text>
<text x="207.6" y="29.2" transform="rotate(-90 207.6 29.2)">SW1</text>
<text x="215.3" y="29.2" transform="rotate(-90 215.3 29.2)">SW2</text>
<text x="222.9" y="29.9" transform="rotate(-90 222.9 29.9)">BST2</text>
<text x="57.8" y="33.7" transform="rotate(-90 57.8 33.7)">BST1</text>
<text x="65.4" y="33" transform="rotate(-90 65.4 33)">SW1</text>
<text x="73" y="33" transform="rotate(-90 73 33)">SW2</text>
<text x="80.6" y="33.7" transform="rotate(-90 80.6 33.7)">BST2</text>
<text x="121.7" y="34">DB2130200L</text>
<text x="197.9" y="32.6">Vin</text>
<text x="219.8" y="32.6">Vout</text>
<text x="237.7" y="35.1">10u</text>
<text x="261.2" y="33.8">C30</text>
<text x="264" y="30.2">DB2130200L</text>
<text x="268.1" y="35.2">D9</text>
<text x="30" y="40.2">C1</text>
<text x="37.4" y="40.8" transform="rotate(-90 37.4 40.8)">Rd</text>
<text x="39.4" y="40.7" transform="rotate(-90 39.4 40.7)">R1</text>
<text x="41.9" y="40.7" transform="rotate(-90 41.9 40.7)">R7</text>
<text x="43.9" y="41.6" transform="rotate(-90 43.9 41.6)">100k</text>
<text x="55.6" y="40.3">RUN</text>
<text x="55.6" y="36.4">Vin</text>
<text x="77.6" y="36.4">Vout</text>
<text x="95.5" y="41.4">C13</text>
<text x="95.5" y="38.9">10u</text>
<text x="104.7" y="41.6" transform="rotate(-90 104.7 41.6)">GND</text>
<text x="109.8" y="40.7" transform="rotate(-90 109.8 40.7)">Ra</text>
<text x="111.8" y="41.2" transform="rotate(-90 111.8 41.2)">R10</text>
<text x="119" y="37.6">C16</text>
<text x="125.9" y="39.1">D4</text>
<text x="172.3" y="36.4">C19</text>
<text x="172.3" y="41.4">22u</text>
<text x="179.6" y="37" transform="rotate(-90 179.6 37)">Rd</text>
<text x="181.7" y="37.4" transform="rotate(-90 181.7 37.4)">R16</text>
<text x="184.1" y="37.4" transform="rotate(-90 184.1 37.4)">R20</text>
<text x="186.1" y="37.8" transform="rotate(-90 186.1 37.8)">100k</text>
<text x="197.9" y="36.4">RUN</text>
<text x="197.9" y="40.3">MPPC</text>
<text x="221.4" y="40.3">FB</text>
<text x="237.7" y="37.6">C28</text>
<text x="246.9" y="37.8" transform="rotate(-90 246.9 37.8)">GND</text>
<text x="252" y="36.9" transform="rotate(-90 252 36.9)">Ra</text>
<text x="254.1" y="37.4" transform="rotate(-90 254.1 37.4)">R26</text>
<text x="261.7" y="38.9">66/Ra</text>
<text x="30.1" y="45.3">22u</text>
<text x="55.6" y="44.1">MPPC</text>
<text x="55.6" y="47.9">PWM</text>
<text x="75" y="47.9">PGOOD</text>
<text x="79.2" y="44.1">FB</text>
<text x="119.5" y="42.7">66/Ra</text>
<text x="197.9" y="44.1">PWM</text>
<text x="217.2" y="44.1">PGOOD</text>
<text x="220.6" y="47.9">Vcc</text>
<text x="252" y="47.1" transform="rotate(-90 252 47.1)">Rb</text>
<text x="254.1" y="47.6" transform="rotate(-90 254.1 47.6)">R27</text>
<text x="78.4" y="51.7">Vcc</text>
<text x="109.8" y="50.9" transform="rotate(-90 109.8 50.9)">Rb</text>
<text x="111.8" y="51.4" transform="rotate(-90 111.8 51.4)">R11</text>
<text x="179.6" y="50.9" transform="rotate(-90 179.6 50.9)">Rc</text>
<text x="181.7" y="51.4" transform="rotate(-90 181.7 51.4)">R17</text>
<text x="183.4" y="50.9" transform="rotate(-90 183.4 50.9)">D7</text>
<text x="207.6" y="52.6" transform="rotate(-90 207.6 52.6)">GND</text>
<text x="214" y="52.6" transform="rotate(-90 214 52.6)">PGND</text>
<text x="216.5" y="52.6" transform="rotate(-90 216.5 52.6)">GND_EP</text>
<text x="230.7" y="50.3">C25</text>
<text x="37.4" y="54.7" transform="rotate(-90 37.4 54.7)">Rc</text>
<text x="39.4" y="54.7" transform="rotate(-90 39.4 54.7)">R2</text>
<text x="41.2" y="54.7" transform="rotate(-90 41.2 54.7)">D1</text>
<text x="46.3" y="58.9" transform="rotate(-90 46.3 58.9)">DB2S31600L</text>
<text x="65.4" y="56.4" transform="rotate(-90 65.4 56.4)">GND</text>
<text x="71.8" y="56.4" transform="rotate(-90 71.8 56.4)">PGND</text>
<text x="74.3" y="56.4" transform="rotate(-90 74.3 56.4)">GND_EP</text>
<text x="88.5" y="54.1">C10</text>
<text x="88.6" y="59.2">2.2u</text>
<text x="188.5" y="55.1" transform="rotate(-90 188.5 55.1)">DB2S31600L</text>
<text x="230.8" y="55.4">2.2u</text>
<text x="205.1" y="64.3">GND</text>
<text x="62.8" y="68.1">GND</text>
<text x="203.4" y="66.8">C22</text>
<text x="211.2" y="68.3">L5</text>
<text x="218.7" y="66.8">C24</text>
<text x="59.8" y="74.5">C5</text>
<text x="67.7" y="75.9">L2</text>
<text x="75.1" y="74.5">C8</text>
<text x="203.5" y="74.5">22n</text>
<text x="211.3" y="72.1">10u</text>
<text x="218.7" y="74.5">22n</text>
<text x="59.9" y="82.1">22n</text>
<text x="67.8" y="79.7">10u</text>
<text x="75.2" y="82.1">22n</text>
<text x="201.3" y="82" transform="rotate(-90 201.3 82)">BST1</text>
<text x="208.9" y="81.3" transform="rotate(-90 208.9 81.3)">SW1</text>
<text x="216.5" y="81.3" transform="rotate(-90 216.5 81.3)">SW2</text>
<text x="224.2" y="82" transform="rotate(-90 224.2 82)">BST2</text>
<text x="265.3" y="82.2">DB2130200L</text>
<text x="57.8" y="89.6" transform="rotate(-90 57.8 89.6)">BST1</text>
<text x="65.4" y="88.9" transform="rotate(-90 65.4 88.9)">SW1</text>
<text x="73" y="88.9" transform="rotate(-90 73 88.9)">SW2</text>
<text x="80.6" y="89.6" transform="rotate(-90 80.6 89.6)">BST2</text>
<text x="121.7" y="89.9">DB2130200L</text>
<text x="173.6" y="88.4">C20</text>
<text x="180.9" y="89" transform="rotate(-90 180.9 89)">Rd</text>
<text x="182.9" y="89.5" transform="rotate(-90 182.9 89.5)">R18</text>
<text x="185.4" y="89.5" transform="rotate(-90 185.4 89.5)">R21</text>
<text x="187.4" y="89.8" transform="rotate(-90 187.4 89.8)">100k</text>
<text x="199.1" y="88.5">RUN</text>
<text x="199.1" y="84.7">Vin</text>
<text x="221.1" y="84.7">Vout</text>
<text x="239" y="89.7">C29</text>
<text x="239" y="87.2">10u</text>
<text x="248.2" y="89.8" transform="rotate(-90 248.2 89.8)">GND</text>
<text x="253.3" y="89" transform="rotate(-90 253.3 89)">Ra</text>
<text x="255.3" y="89.5" transform="rotate(-90 255.3 89.5)">R28</text>
<text x="262.5" y="85.9">C31</text>
<text x="268.9" y="87.3">D10</text>
<text x="55.6" y="92.3">Vin</text>
<text x="77.6" y="92.3">Vout</text>
<text x="95.5" y="94.8">10u</text>
<text x="119" y="93.5">C17</text>
<text x="125.9" y="94.9">D5</text>
<text x="173.6" y="93.5">22u</text>
<text x="199.1" y="92.3">MPPC</text>
<text x="222.7" y="92.3">FB</text>
<text x="263" y="91">66/Ra</text>
<text x="30" y="96.1">C2</text>
<text x="30.1" y="101.1">22u</text>
<text x="37.4" y="96.6" transform="rotate(-90 37.4 96.6)">Rd</text>
<text x="39.4" y="96.6" transform="rotate(-90 39.4 96.6)">R3</text>
<text x="41.9" y="96.6" transform="rotate(-90 41.9 96.6)">R8</text>
<text x="43.9" y="97.5" transform="rotate(-90 43.9 97.5)">100k</text>
<text x="55.6" y="96.1">RUN</text>
<text x="55.6" y="99.9">MPPC</text>
<text x="79.2" y="99.9">FB</text>
<text x="95.5" y="97.3">C14</text>
<text x="104.7" y="97.5" transform="rotate(-90 104.7 97.5)">GND</text>
<text x="109.8" y="96.6" transform="rotate(-90 109.8 96.6)">Ra</text>
<text x="111.8" y="97.1" transform="rotate(-90 111.8 97.1)">R12</text>
<text x="119.5" y="98.6">66/Ra</text>
<text x="199.1" y="96.1">PWM</text>
<text x="218.5" y="96.1">PGOOD</text>
<text x="221.9" y="99.9">Vcc</text>
<text x="253.3" y="99.2" transform="rotate(-90 253.3 99.2)">Rb</text>
<text x="255.3" y="99.7" transform="rotate(-90 255.3 99.7)">R29</text>
<text x="55.6" y="103.8">PWM</text>
<text x="75" y="103.8">PGOOD</text>
<text x="78.4" y="107.6">Vcc</text>
<text x="109.8" y="106.8" transform="rotate(-90 109.8 106.8)">Rb</text>
<text x="111.8" y="107.3" transform="rotate(-90 111.8 107.3)">R13</text>
<text x="180.9" y="102.9" transform="rotate(-90 180.9 102.9)">Rc</text>
<text x="182.9" y="103.5" transform="rotate(-90 182.9 103.5)">R19</text>
<text x="184.7" y="103" transform="rotate(-90 184.7 103)">D8</text>
<text x="189.8" y="107.2" transform="rotate(-90 189.8 107.2)">DB2S31600L</text>
<text x="208.9" y="104.6" transform="rotate(-90 208.9 104.6)">GND</text>
<text x="215.3" y="104.6" transform="rotate(-90 215.3 104.6)">PGND</text>
<text x="217.8" y="104.6" transform="rotate(-90 217.8 104.6)">GND_EP</text>
<text x="232" y="102.4">C26</text>
<text x="232.1" y="107.5">2.2u</text>
<text x="37.4" y="110.6" transform="rotate(-90 37.4 110.6)">Rc</text>
<text x="39.4" y="110.6" transform="rotate(-90 39.4 110.6)">R4</text>
<text x="41.2" y="110.6" transform="rotate(-90 41.2 110.6)">D2</text>
<text x="65.4" y="112.3" transform="rotate(-90 65.4 112.3)">GND</text>
<text x="71.8" y="112.3" transform="rotate(-90 71.8 112.3)">PGND</text>
<text x="74.3" y="112.3" transform="rotate(-90 74.3 112.3)">GND_EP</text>
<text x="88.5" y="110">C11</text>
<text x="46.3" y="114.8" transform="rotate(-90 46.3 114.8)">DB2S31600L</text>
<text x="88.6" y="115.1">2.2u</text>
<text x="206.3" y="116.4">GND</text>
<text x="244.8" y="117.9">+BATT</text>
<text x="62.8" y="124">GND</text>
<text x="227" y="122.7">R24</text>
<text x="227.4" y="125.3">0.4</text>
<text x="258.7" y="122.7">R30</text>
<text x="259.1" y="125.3">0.4</text>
<text x="275.8" y="122.7">P1</text>
<text x="59.8" y="126.5">C6</text>
<text x="67.7" y="128">L3</text>
<text x="67.8" y="131.8">10u</text>
<text x="75.1" y="126.5">C9</text>
<text x="59.9" y="134.2">22n</text>
<text x="75.2" y="134.2">22n</text>
<text x="166.7" y="136.8">FDV301N</text>
<text x="191.6" y="138">100</text>
<text x="224.2" y="134.3" transform="rotate(-90 224.2 134.3)">S+</text>
<text x="266.1" y="134.3" transform="rotate(-90 266.1 134.3)">S+</text>
<text x="269.8" y="134.2">GND</text>
<text x="57.8" y="141.7" transform="rotate(-90 57.8 141.7)">BST1</text>
<text x="65.4" y="141" transform="rotate(-90 65.4 141)">SW1</text>
<text x="73" y="141" transform="rotate(-90 73 141)">SW2</text>
<text x="80.6" y="141.7" transform="rotate(-90 80.6 141.7)">BST2</text>
<text x="121.7" y="141.9">DB2130200L</text>
<text x="172.8" y="139.4">Q1</text>
<text x="191.4" y="140">R23</text>
<text x="229.2" y="141.5" transform="rotate(-90 229.2 141.5)">OUT</text>
<text x="261" y="141.5" transform="rotate(-90 261 141.5)">OUT</text>
<text x="30" y="148.1">C3</text>
<text x="37.4" y="148.7" transform="rotate(-90 37.4 148.7)">Rd</text>
<text x="39.4" y="148.7" transform="rotate(-90 39.4 148.7)">R5</text>
<text x="41.9" y="148.7" transform="rotate(-90 41.9 148.7)">R9</text>
<text x="43.9" y="149.5" transform="rotate(-90 43.9 149.5)">100k</text>
<text x="55.6" y="148.2">RUN</text>
<text x="55.6" y="144.4">Vin</text>
<text x="77.6" y="144.4">Vout</text>
<text x="95.5" y="149.4">C15</text>
<text x="95.5" y="146.9">10u</text>
<text x="104.7" y="149.5" transform="rotate(-90 104.7 149.5)">GND</text>
<text x="109.8" y="148.7" transform="rotate(-90 109.8 148.7)">Ra</text>
<text x="111.8" y="149.2" transform="rotate(-90 111.8 149.2)">R14</text>
<text x="119" y="145.6">C18</text>
<text x="125.9" y="147">D6</text>
<text x="187.2" y="144.4" transform="rotate(-90 187.2 144.4)">100k</text>
<text x="189.3" y="144.1" transform="rotate(-90 189.3 144.1)">R22</text>
<text x="30.1" y="153.2">22u</text>
<text x="55.6" y="152">MPPC</text>
<text x="55.6" y="155.8">PWM</text>
<text x="75" y="155.8">PGOOD</text>
<text x="79.2" y="152">FB</text>
<text x="119.5" y="150.7">66/Ra</text>
<text x="175.8" y="154.5">GND</text>
<text x="229.2" y="153.6" transform="rotate(-90 229.2 153.6)">2k</text>
<text x="231.2" y="154.3" transform="rotate(-90 231.2 154.3)">R25</text>
<text x="235.7" y="155.7">1u</text>
<text x="235.8" y="150.7">C27</text>
<text x="260.9" y="153.6" transform="rotate(-90 260.9 153.6)">2k</text>
<text x="262.9" y="154.3" transform="rotate(-90 262.9 154.3)">R31</text>
<text x="267.5" y="155.7">1u</text>
<text x="267.6" y="150.7">C32</text>
<text x="78.4" y="159.6">Vcc</text>
<text x="109.8" y="158.9" transform="rotate(-90 109.8 158.9)">Rb</text>
<text x="111.8" y="159.4" transform="rotate(-90 111.8 159.4)">R15</text>
<text x="37.4" y="162.6" transform="rotate(-90 37.4 162.6)">Rc</text>
<text x="39.4" y="162.7" transform="rotate(-90 39.4 162.7)">R6</text>
<text x="41.2" y="162.7" transform="rotate(-90 41.2 162.7)">D3</text>
<text x="46.3" y="166.9" transform="rotate(-90 46.3 166.9)">DB2S31600L</text>
<text x="65.4" y="164.3" transform="rotate(-90 65.4 164.3)">GND</text>
<text x="71.8" y="164.3" transform="rotate(-90 71.8 164.3)">PGND</text>
<text x="74.3" y="164.3" transform="rotate(-90 74.3 164.3)">GND_EP</text>
<text x="88.5" y="162.1">C12</text>
<text x="88.6" y="167.2">2.2u</text>
<text x="226.6" y="162.1">GND</text>
<text x="258.4" y="162.1">GND</text>
<text x="62.8" y="176.1">GND</text>
<text x="157.1" y="176.3">+BATT</text>
<text x="166.6" y="179.9">P2</text>
<text x="54.8" y="183.7">P3</text>
<text x="75.1" y="183.7">P4</text>
<text x="95.5" y="183.7">P5</text>
<text x="115.8" y="183.7">P6</text>
<text x="136.1" y="183.7">P7</text>
<text x="47.6" y="196.4">GND</text>
<text x="67.9" y="196.4">GND</text>
<text x="88.2" y="196.4">GND</text>
<text x="108.5" y="196.4">GND</text>
<text x="128.9" y="196.4">GND</text>
<text x="158.1" y="197.7">GND</text>
</g>
<text font-size="1.4" fill="#0000c2" x="243.8" y="164.1">only works when current flowing out of battery</text>
</svg>
